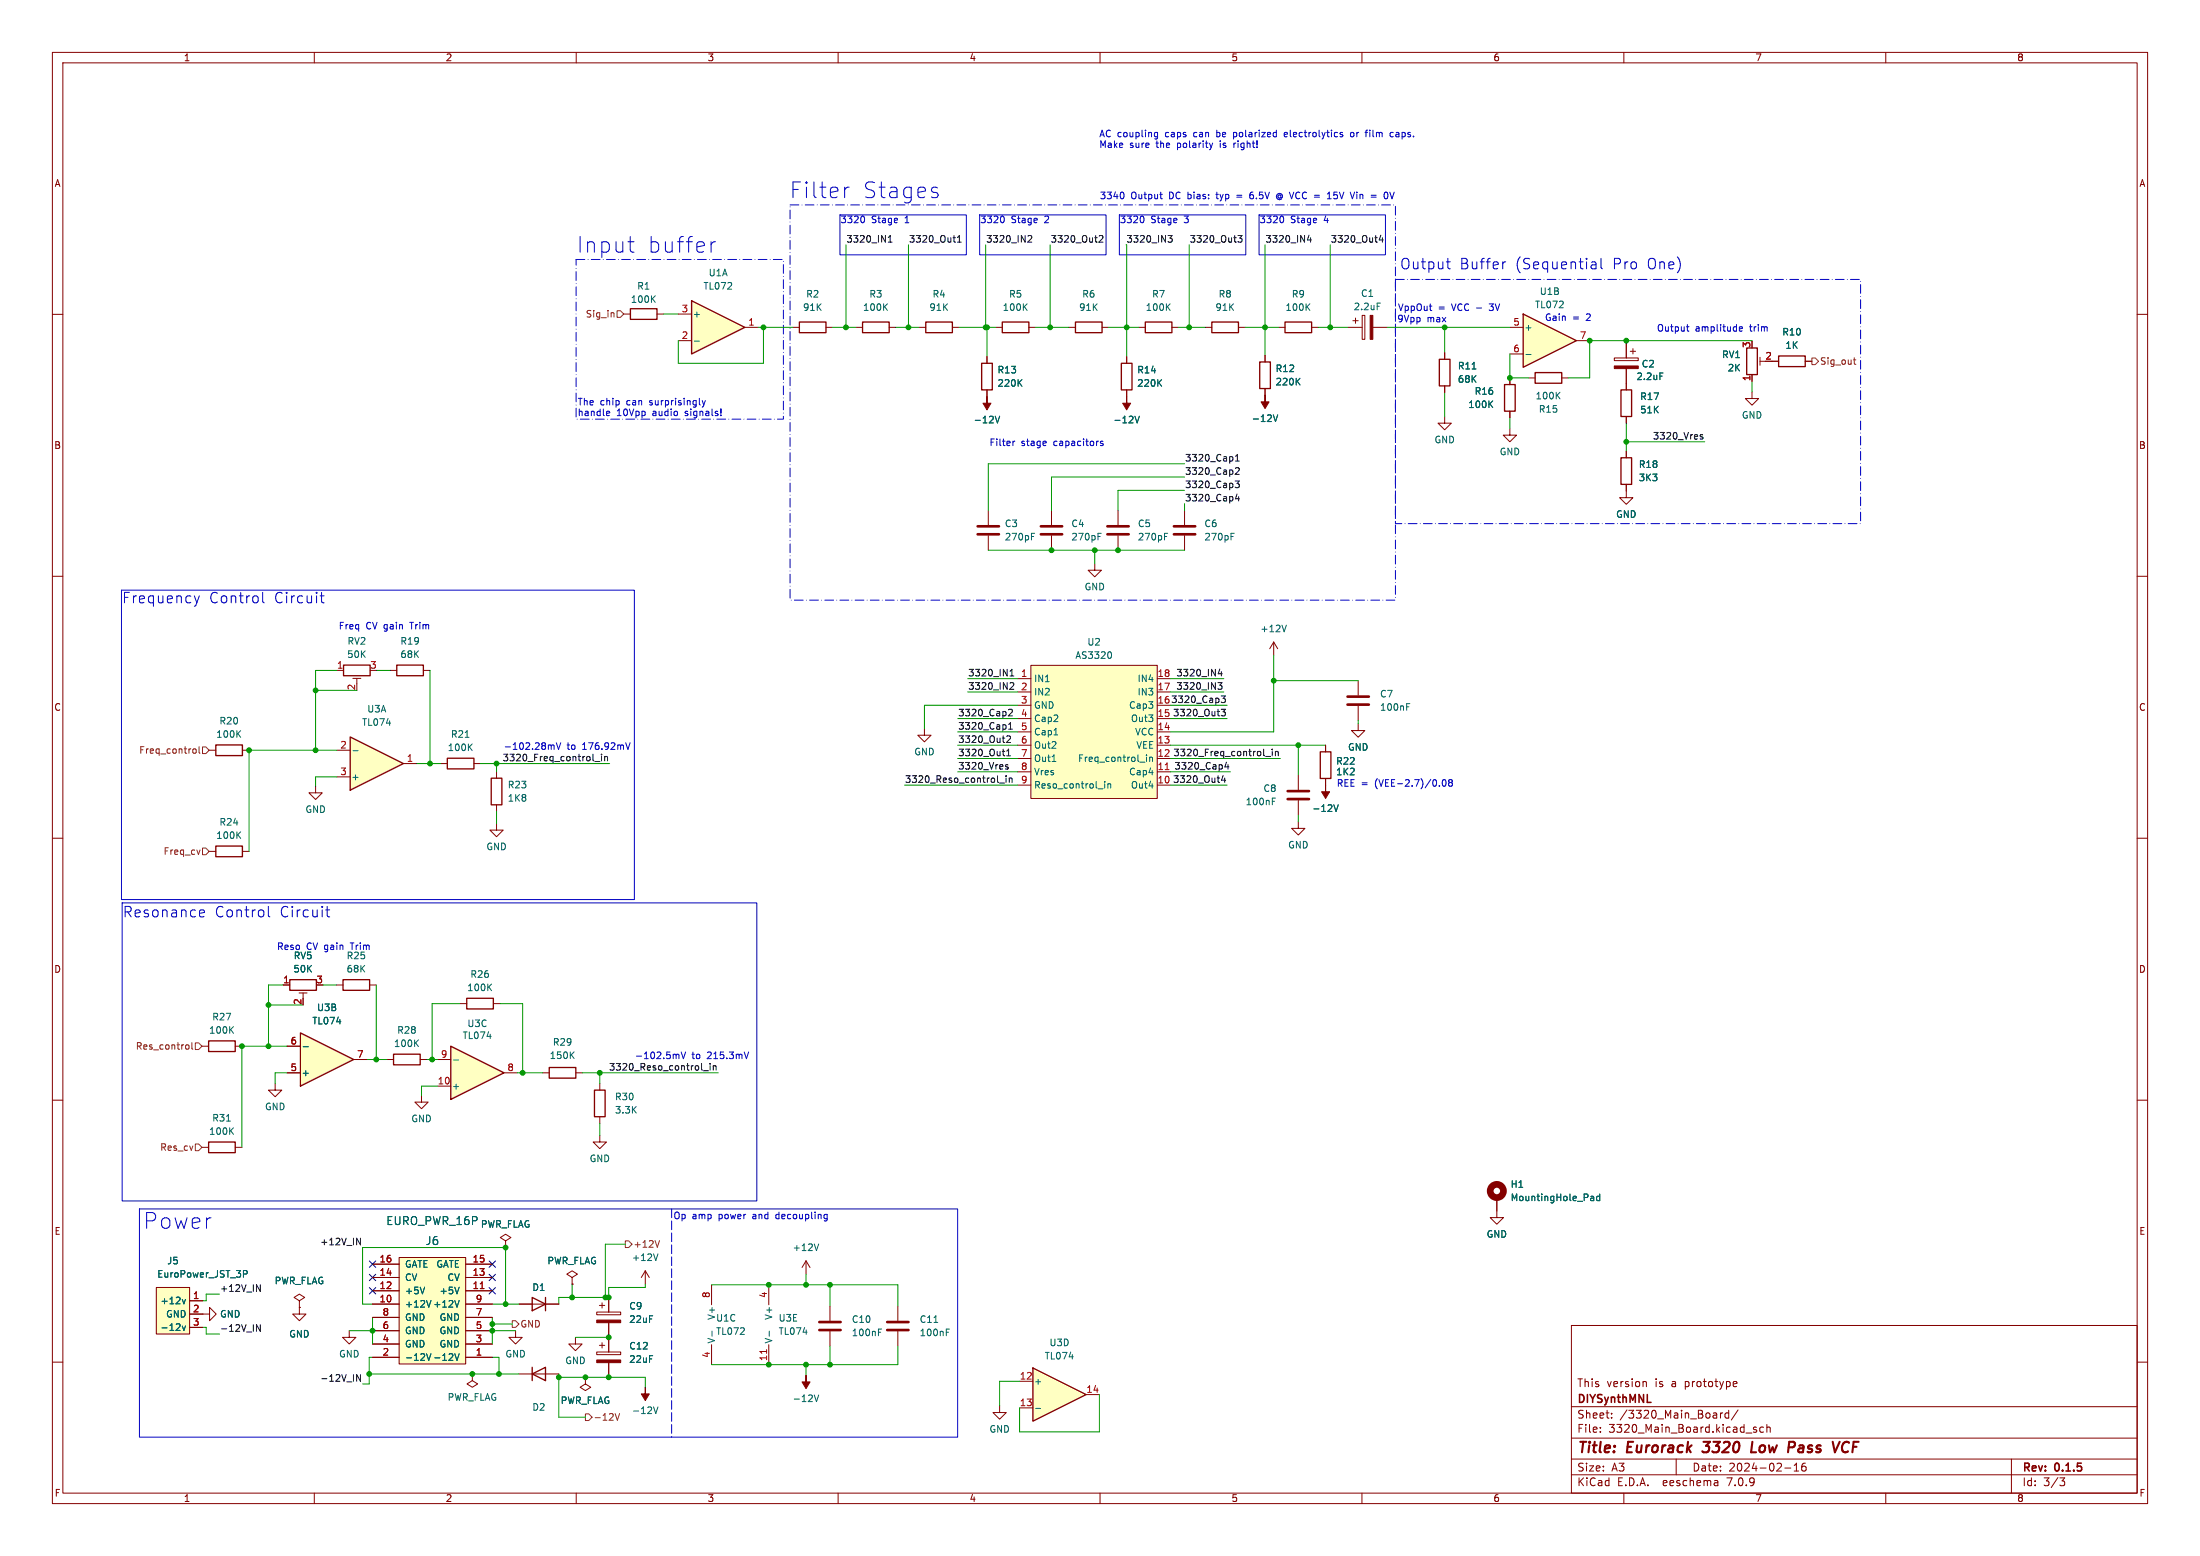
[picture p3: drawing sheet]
<svg xmlns="http://www.w3.org/2000/svg" width="420mm" height="297mm" viewBox="0 0 420 297" stroke-linecap="round" stroke-linejoin="round" font-family="sans-serif">
<g fill="none" stroke="#840000" stroke-width=".19">
<path d="M10 10h400v277h-400zM12 12h396v273h-396zM60 10v2M110 10v2M160 10v2M210 10v2M260 10v2M310 10v2M360 10v2M10 60h2M408 60h2M291.8 72.1h1.3"/>
<path d="M298.1 72.1h1.3M308.2 68.3h4.6v.5h-4.6zM310.5 65.5v2.8M310.5 70.4v2.8M311.2 67.1h1M311.7 66.5v1.1M334.5 71.5v1.3M336 69h1M336 68.2v1.5M338.3 69h1.2M344.6 69h1.3M310.5 92.5v2.5h1.2l-1.2 1.3-1.3-1.3h1.3"/>
<path d="M310.5 86.1v1.3M10 110h2M408 110h2M176.5 139.1v1.2h1.2l-1.2 1.3-1.3-1.3h1.3M194.3 129.5h2.5M194.3 139.7h2.5M194.3 137.2h2.5M194.3 134.6h2.5M194.3 132.1h2.5M196.8 127h24.1v25.4h-24.1zM220.9 129.5h2.6M220.9 139.7h2.6"/>
<path d="M220.9 137.2h2.6M220.9 134.6h2.6M220.9 132.1h2.6M10 160h2M194.3 149.9h2.5M194.3 147.3h2.5M194.3 144.8h2.5M194.3 142.2h2.5M220.9 149.9h2.6M220.9 147.3h2.6M220.9 144.8h2.6M220.9 142.2h2.6"/>
<path d="M247.9 148v2.7M247.9 152.8v2.8M408 160h2M10 210h2M408 210h2M96.5 236.9l1-.7-1-.6-1 .6 1 .7v1.2M96.5 238.1h.1M10 260h2M57.1 248.3l1.1-.7-1.1-.6-1 .6 1 .7v1.3M57.1 249.6h.1M66.7 254v1.3h1.2l-1.2 1.2-1.3-1.2h1.3M71.1 259.1h5.1"/>
<path d="M71.1 248.9h5.1M71.1 246.4h5.1M71.1 243.8h5.1M71.1 241.3h5.1M71.1 256.5h5.1M71.1 254h5.1M71.1 251.5h5.1M76.2 240h12.7v20.3h-12.7zM88.9 259.1h5.1M88.9 248.9h5.1M88.9 246.4h5.1M88.9 243.8h5.1"/>
<path d="M88.9 241.3h5.1M88.9 256.5h5.1M88.9 254h5.1M88.9 251.5h5.1M98.4 254v1.3h1.3l-1.3 1.2-1.2-1.2h1.2M113.9 258.1h4.6v.5h-4.6zM114.4 256.8h1M114.9 256.3v1M116.2 255.3v2.8M146.8 245.2v3.8M146.8 256.7v3.8M153.9 240.7l-.8 1.2"/>
<path d="M153.9 240.7v2.5M153.9 240.7l.7 1.2M300 253h108v32h-108zM408 260h2M90.2 262.3v1.2l1 .7-1 .6-1-.6 1-.7M90.2 262.3h.1M116.2 260.1v2.8M300 278.5h108M300 274.5h108M300 268.5h108M305.5 273.2v.2M305.5 272.5v.1"/>
<path d="M307.7 270.5v.2M307.7 269.8v.1M313.9 263.7l.4 .2v.8M320 278.5v3M328.4 269.7v1M328.9 269.7l-.3 .1-.2 .2M330 269.8l-.4-.1-.3 .3 .1 .6h.6M330 269.2v1.5M331.1 263.7l.4 .1 .1 .2-.7 .2M331.5 264.6l-.4 .1M331.8 269.1l-1.3 1.9M335.3 272.5l-.4-.1-.2 .2 .1 .2 .5 .2v.3h-.6"/>
<path d="M336.7 272.5l-.5-.1-.3 .3 .2 .6h.6M337.3 272.5l.2-.1 .4 .1v.9M337.3 271.9v1.5M342.5 279.7l.4-.4v1.5M344.7 279.3a.59 .59 0 0 0-.8 .6v.6l.2 .2 .4 .1 .2-.2 .1-.5-.1-.2h-.5l-.3 .2M384 278.5v6.5M60 285v2M110 285v2M160 285v2M210 285v2M260 285v2M300 281.5h108"/>
<path d="M310 285v2M327.9 282.7v.9M327.9 283.5l-.1 .1M327.9 282.9l-.1 .1M340.7 280.2h1.2M342.5 280.8h.9M360 285v2M393.2 282.1h1l-.5 .6 .4 .1 .1 .5-.3 .3h-.5"/>
</g>
<path d="M325 277l.2 .2M325.2 275.2h1.2M334.5 275.2l-.2 2h.9M352.9 275.3a1.02 1.02 0 0 0-1.2 .6 1.02 1.02 0 0 0 .5 1.3l.6-.2" fill="none" stroke="#840000" stroke-width=".4"/>
<g fill="none" stroke="#006464" stroke-width=".19">
<path d="M297.3 75.4l.5 .7M297.8 74.9l-.7 .7M316.9 71.2h.6M212 124.5l.2 .4-.2 .7M200.9 145.4h.7M201.2 140.3h.7M210.9 149.2v.1M210.9 149.6v.8M211.5 149.6v.8M211.5 149.7l.2-.1 .3 .1v.7M217.6 145.5h1M218.9 144.1v.1"/>
<path d="M218.9 144.5v.9M219.5 144.5v.9M219.5 144.6l.2-.1 .3 .1v.8M242.9 152.9h.4M242.9 152.3h.6M156.3 237.4l-.4 1.3M81.1 245.7l-.5 1.3M81.4 258.4l.5 1.3 .4-1.3M86.8 258.4l.4 1.3 .5-1.3M87.7 245.7l-.5 1.3M87.7 248.2l-.5 1.3M146.9 254.1v.9"/>
</g>
<path d="M222.4 146.9h.8M91.7 246h.7M146.3 257.6v.7" fill="none" stroke="#a90000" stroke-width=".19"/>
<g fill="#ffffc2" stroke="#ffffc2" stroke-width=".19">
<path d="M76.2 240h12.7v20.3h-12.7z"/>
<path d="M196.8 127h24.1v25.4h-24.1z"/>
</g>
<path d="M245.8 152.5h4.1M245.8 151h4.1" fill="none" stroke="#840000" stroke-width=".51"/>
<g fill="#840000" stroke="#840000" stroke-width=".19">
<path d="M308.2 69.9h4.6v.5h-4.6z"/>
<path d="M113.9 259.6h4.6v.5h-4.6z"/>
</g>
<path d="M293.1 71.1h5v2.1h-5zM333.5 66.4h2v5.1h-2zM339.5 67.9h5.1v2.1h-5.1zM309.4 87.4h2.1v5.1h-2.1z" fill="none" stroke="#840000" stroke-width=".25"/>
<path d="M290.8 59.9l10.1 5.1-10.1 5.1z" fill="#ffffc2"/>
<path d="M290.8 59.9l10.1 5.1-10.1 5.1zM39.8 198.7h5.1v2h-5.1zM55.3 187h5.1v2h-5.1zM65.5 187h5.1v2h-5.1z" fill="none" stroke="#840000" stroke-width=".25"/>
<g fill="none" stroke="#840000" stroke-width=".19">
<path d="M288.2 62.5h2.6M288.2 67.6h2.6M300.9 65h2.6M38.6 199.7h1.2M44.9 199.7h1.3M54.1 188h1.2M57.1 189.5h1.5M57.9 189.5v1.1M64.2 188h1.3M70.6 188h1.2M52.5 206.8v1.3h1.3l-1.3 1.2-1.2-1.2h1.2M29.8 245.7h6.4v8.9h-6.4z"/>
<path d="M36.2 248.3h2.5M36.2 250.8h2.5M36.2 253.4h2.5"/>
</g>
<path d="M291.3 67.7h1M44 196.5l.6 .7M44.6 196l-.8 .7M34.8 248l.3 .9 .3-.9M34.8 253.1l.3 .8 .3-.8M46.5 242.5h.5l.2 .3-.1 .3-.6 .1" fill="none" stroke="#006464" stroke-width=".19"/>
<path d="M29.8 245.7h6.4v8.9h-6.4z" fill="#ffffc2" stroke="#ffffc2" stroke-width=".19"/>
<path d="M57.4 197.2l10.1 5-10.1 5.1z" fill="#ffffc2"/>
<path d="M309.4 74.4h2.1v5.1h-2.1zM57.4 197.2l10.1 5-10.1 5.1z" fill="none" stroke="#840000" stroke-width=".25"/>
<path d="M310.5 73.2v1.2M310.5 79.5v1.3M54.8 199.7h2.6M54.8 204.8h2.6M67.5 202.2h2.6" fill="none" stroke="#840000" stroke-width=".19"/>
<path d="M57.9 199.8h1" fill="none" stroke="#006464" stroke-width=".19"/>
<path d="M86.1 199.7l10.1 5.1-10.1 5.1z" fill="#ffffc2"/>
<g fill="none" stroke="#840000" stroke-width=".25">
<path d="M120.3 58.9h5.1v2.1h-5.1zM214.1 69.3h2v5.1h-2zM218.6 61.5h5.1v2h-5.1zM231.3 61.5h5.1v2h-5.1zM240.5 69.1h2v5.1h-2zM245.3 61.5h5.1v2h-5.1zM274.8 68.6h2v5.1h-2zM287.2 73.4h2.1v5.1h-2.1zM75.7 126.9h5.1v2.1h-5.1zM93.8 148.5h2v5.1h-2zM86.1 199.7l10.1 5.1-10.1 5.1zM89.1 190.6h5.1v2h-5.1z"/>
<path d="M39.8 218h5.1v2h-5.1zM75.1 201.2h5.1v2.1h-5.1zM104.9 203.8h5v2h-5zM113.5 208.1h2v5.1h-2z"/>
</g>
<g fill="none" stroke="#840000" stroke-width=".19">
<path d="M119.1 59.9h1.2M125.4 59.9h1.3M215.1 68.1v1.2M215.1 74.4v1.3M217.4 62.5h1.2M223.7 62.5h1.3M230.1 62.5h1.2M236.4 62.5h1.3M241.5 67.8v1.3M241.5 74.2v1.2M244 62.5h1.3M250.4 62.5h1.3"/>
<path d="M257.3 62.5h2.7M258.3 61.2h1M258.8 60.7v1M260 60.2h.6v4.6h-.6zM262.1 62.5h2.8M275.8 79.5v1.3h1.3l-1.3 1.2-1.3-1.2h1.3M275.8 67.3v1.3M275.8 73.7v1.2M288.2 72.1v1.3M288.2 78.5v1.3M334.5 74.8v1.3h1.2l-1.2 1.2-1.3-1.2h1.3M188.7 97.4v2.8"/>
<path d="M200.7 97.4v2.8M213.4 97.4v2.8M226.1 97.4v2.8M288.2 81.8v1.3h1.3l-1.3 1.2-1.2-1.2h1.2M188.7 102.2v2.8M200.7 102.2v2.8M213.4 102.2v2.8M226.1 102.2v2.8M74.5 128h1.2M80.8 128h1.3M243.2 122.6l-.8 1.2M243.2 122.6v2.5"/>
<path d="M243.2 122.6l.7 1.2M94.8 147.3v1.2M94.8 153.6v1.3M87.8 191.6h1.3M94.2 191.6h1.3M38.6 219h1.2M44.9 219h1.3M73.9 202.2h1.2M80.2 202.2h1.3M80.5 209.1v1.3h1.2l-1.2 1.2-1.3-1.2h1.3M83.5 207.3h2.6M83.5 202.2h2.6"/>
<path d="M96.2 204.8h2.6M103.6 204.8h1.3M109.9 204.8h1.3M114.5 216.7v1.3h1.3l-1.3 1.3-1.3-1.3h1.3M114.5 206.8v1.3M114.5 213.2v1.2M57.1 249.6v1.2h1.3l-1.3 1.3-1.2-1.3h1.2"/>
</g>
<g fill="none" stroke="#006464" stroke-width=".19">
<path d="M124.5 57l.6 .7M125.1 56.5l-.7 .7M222.8 58.5l.6 .8M223.4 58l-.7 .7M249.5 58.5l.6 .8M250.1 58l-.8 .7M262.9 57.9h.6M221.2 73l.6 .7M221.8 72.5l-.8 .7M243.1 79.2l.4 1.3 .4-1.3M247.6 72.8l.6 .7M248.2 72.2l-.7 .7"/>
<path d="M281 70.4h.8M284.4 77.1l.6 .7M285 76.5l-.8 .8M196.9 102.4h.4M196.9 101.8h.6M209.6 102.4h.4M209.6 101.8h.6M222.3 102.4h.4M222.3 101.8h.6M235 102.4h.4M235 101.8h.6M245.6 119.3l-.5 1.3"/>
<path d="M79.3 199l.6 .8M79.9 198.5l-.7 .7M93.3 188.4l.6 .7M93.9 187.8l-.8 .8M43.2 214h.8M44 215.8l.6 .7M44.6 215.3l-.8 .7M86.6 202.3h1M109.1 201.3l.5 .8M109.6 200.8l-.7 .7"/>
</g>
<g fill="#840000" stroke="#840000" stroke-width=".19">
<path d="M261.6 60.2h.5v4.6h-.5z"/>
<path d="M241.5 75.4v1.3h.8l-.8 1.3-.8-1.3h.8z"/>
</g>
<path d="M186.6 102h4.1M186.6 100.5h4.1M198.7 102h4.1M198.7 100.5h4.1M211.4 102h4.1M211.4 100.5h4.1M224.1 102h4.1M224.1 100.5h4.1" fill="none" stroke="#840000" stroke-width=".51"/>
<path d="M132 57.4l10.2 5.1-10.2 5.1z" fill="#ffffc2"/>
<path d="M132 57.4l10.2 5.1-10.2 5.1zM65.6 126.9h5.1v2.1h-5.1zM85.4 144.7h5.1v2.1h-5.1z" fill="none" stroke="#840000" stroke-width=".25"/>
<path d="M129.5 59.9h2.5M129.5 65h2.5M142.2 62.5h2.5M64.3 128h1.3M67.4 129.5h1.5M68.1 129.5v1M84.1 145.7h1.3M90.5 145.7h1.2" fill="none" stroke="#840000" stroke-width=".19"/>
<path d="M132.6 65.1h.9M88.8 140.7h.7M89.6 142.6l.5 .7M90.1 142l-.7 .7" fill="none" stroke="#006464" stroke-width=".19"/>
<path d="M66.9 140.7l10.1 5-10.1 5.1z" fill="#ffffc2"/>
<path d="M41.2 142.2h5.1v2h-5.1zM66.9 140.7l10.1 5-10.1 5.1zM252 143.5h2.1v5.1h-2.1zM41.2 161.5h5.1v2h-5.1zM101.6 247.6l2.5 1.3-2.5 1.3zM104.1 247.6v2.6" fill="none" stroke="#840000" stroke-width=".25"/>
<g fill="none" stroke="#840000" stroke-width=".19">
<path d="M209 107.6v1.2h1.3l-1.3 1.3-1.3-1.3h1.3M259.3 129.9v2.8M259.3 134.7v2.8M39.9 143.2h1.3M46.3 143.2h1.2M60.2 150.1v1.2h1.3l-1.3 1.3-1.2-1.3h1.2M64.3 143.2h2.6M64.3 148.3h2.6M77 145.7h2.6M94.8 157.2v1.2h1.3l-1.3 1.3-1.3-1.3h1.3M253.1 142.2v1.3M253.1 148.6v1.3"/>
<path d="M39.9 162.5h1.3M46.3 162.5h1.2M285.7 228.6v3.8h1.3l-1.3 1.3-1.2-1.3h1.2M99.1 248.9h7.6M109.2 243.8l1-.6-1-.6-1 .6 1 .6v1.3M109.2 245.1h.1M158.4 249.3v2.8M158.4 254.1v2.8M171.4 249.3v2.8M171.4 254.1v2.8"/>
</g>
<g fill="none" stroke="#006464" stroke-width=".19">
<path d="M45.9 139.5l-.7 .7M268.5 134.9h.5M268.5 134.3h.6M45.4 140l.5 .7M45.4 159.3l.5 .7M45.9 158.8l-.7 .7M67.4 143.3h.9M254.6 153.6l.5 1.3 .4-1.3M303.8 228.3l.4 .2v.7M304.2 229.1l-.4 .1M304.2 228.6l-.4 .1M305.4 228.4l-.4-.1-.2 .3 .1 .5h.5"/>
<path d="M305.4 227.9v1.3M167.7 254.3h.4M167.7 253.7h.6M178.3 252.4h.7M180.7 254.3h.4M180.7 253.7h.6"/>
</g>
<circle cx="285.8" cy="227.3" r="1.27" fill="none" stroke="#840000" stroke-width="1.3"/>
<path d="M253.1 149.9v1.2h.7l-.7 1.3-.8-1.3h.8z" fill="#840000" stroke="#840000" stroke-width=".19"/>
<path d="M257.3 134.5h4M257.3 133h4M156.4 253.9h4.1M156.4 252.3h4.1M169.4 253.9h4M169.4 252.3h4" fill="none" stroke="#840000" stroke-width=".51"/>
<path d="M197.2 261.1l10.1 5.1-10.1 5.1z" fill="#ffffc2"/>
<path d="M152.6 61.5h5.1v2h-5.1zM164.7 61.5h5v2h-5zM176.7 61.5h5.1v2h-5.1zM187.4 69.3h2v5.1h-2zM191.3 61.5h5.1v2h-5.1zM205.3 61.5h5.1v2h-5.1zM101.6 262.3l2.5-1.3v2.5zM101.6 261v2.5M197.2 261.1l10.1 5.1-10.1 5.1z" fill="none" stroke="#840000" stroke-width=".25"/>
<g fill="none" stroke="#840000" stroke-width=".19">
<path d="M151.3 62.5h1.3M157.7 62.5h1.3M163.4 62.5h1.3M169.7 62.5h1.3M175.5 62.5h1.2M181.8 62.5h1.3M188.4 68.1v1.2M188.4 74.4v1.3M190.1 62.5h1.2M196.4 62.5h1.3M204 62.5h1.3M210.4 62.5h1.3"/>
<path d="M215.1 68.1v1.2M215.1 74.4v1.3M241.5 67.8v1.3M241.5 74.2v1.2M275.8 67.3v1.3M275.8 73.7v1.2M288.2 72.1v1.3M288.2 78.5v1.3M310.5 65.5v2.8M310.5 70.4v4M310.5 79.5v1.3M334.5 71.5v1.3"/>
<path d="M338.3 69h1.2M344.6 69h1.3M310.5 86.1v1.3M310.5 92.5v1.2M259.3 138.2v1.2h1.3l-1.3 1.3-1.3-1.3h1.3M247.9 156.8v1.3h1.2l-1.2 1.3-1.3-1.3h1.3M253.1 142.2v1.3M253.1 148.6v1.3M54.1 188h1.2M54.8 199.7h2.6M54.8 204.8h2.6M67.5 202.2h2.6"/>
<path d="M96.5 238.1h.1M285.7 228.6v2.5M36.2 250.8h3.8v-1.2l1.3 1.2-1.3 1.3v-1.3M36.2 248.3h2.5M36.2 253.4h2.5M57.1 249.6h.1M71.1 248.9h5.1M71.1 259.1h5.1M71.1 246.4h5.1M71.1 243.8h5.1M71.1 241.3h5.1M71.1 256.5h5.1"/>
<path d="M71.1 254h5.1M71.1 251.5h5.1M88.9 248.9h5.1M88.9 259.1h5.1M88.9 246.4h5.1M88.9 243.8h5.1M88.9 241.3h5.1M88.9 256.5h5.1M88.9 254h5.1M88.9 251.5h5.1M99.1 248.9h2.5M104.1 248.9h2.6"/>
<path d="M109.2 245.1h.1M109.9 255.3v1.2h1.2l-1.2 1.3-1.3-1.3h1.3M113.9 250.4h4.6v.6h-4.6zM114.4 249.2h1M114.9 248.7v1M116.2 247.6v2.8M116.2 252.5v5.6M123.2 242.6l-.8 1.2M123.2 242.6v2.5M123.2 242.6l.8 1.2M135.8 245.2v3.8M135.8 256.7v3.8"/>
<path d="M99.1 262.3h7.6M111.8 262.9v1.3l1 .6-1 .6-1.1-.6 1.1-.6M111.8 262.9h.1M116.2 260.1v2.8M190.8 268.4v1.2h1.3l-1.3 1.3-1.2-1.3h1.2M194.6 263.7h2.6M194.6 268.7h2.6M207.3 266.2h2.6"/>
</g>
<g fill="none" stroke="#006464" stroke-width=".19">
<path d="M168.9 58.5l.5 .8M169.4 58l-.7 .7M195.5 58.5l.6 .8M196.1 58l-.7 .7M190 79.4l.4 1.3 .4-1.3M194.5 73l.6 .7M195.1 72.5l-.7 .7M216.7 79.4l.4 1.3 .4-1.3M221.2 73l.6 .7M221.8 72.5l-.8 .7M243.1 79.2l.4 1.3 .4-1.3M247.6 72.8l.6 .7"/>
<path d="M248.2 72.2l-.7 .7M281 70.4h.8M284.4 77.1l.6 .7M285 76.5l-.8 .8M316.9 71.2h.6M254.6 153.6l.5 1.3 .4-1.3M57.9 199.8h1M125.6 239.3l-.4 1.3M303.8 228.3l.4 .2v.7M304.2 229.1l-.4 .1M304.2 228.6l-.4 .1M305.4 228.4l-.4-.1-.2 .3 .1 .5h.5"/>
<path d="M305.4 227.9v1.3M34.8 248l.3 .9 .3-.9M34.8 253.1l.3 .8 .3-.8M46.5 242.5h.5l.2 .3-.1 .3-.6 .1M81.1 245.7l-.5 1.3M81.4 258.4l.5 1.3 .4-1.3M86.8 258.4l.4 1.3 .5-1.3M87.7 245.7l-.5 1.3M87.7 248.2l-.5 1.3M135.9 254.1v.9M124.8 268.5l.4 1.3 .4-1.3M155.4 266.3l.5 1.2 .4-1.2"/>
<path d="M197.7 268.8h1"/>
</g>
<g fill="#840000" stroke="#840000" stroke-width=".19">
<path d="M153.9 262.5v1.3h.7l-.7 1.2-.8-1.2h.8z"/>
<path d="M188.4 75.7v1.3h.8l-.8 1.2-.7-1.2h.7z"/>
<path d="M215.1 75.7v1.3h.7l-.7 1.2-.8-1.2h.8z"/>
<path d="M123.2 264.8v1.3h.8l-.8 1.2-.8-1.2h.8z"/>
<path d="M113.9 252h4.6v.5h-4.6z"/>
</g>
<g fill="none" stroke="#725600" stroke-width=".19">
<path d="M117 59.7l.2 .2v.6M117.8 59.3h.6l.7 .6-.7 .7h-.6zM345.9 68.3h.6l.7 .7-.7 .6h-.6zM353.8 68.7h.5M354 68.3v1.1l.3 .1M36.9 143.1l.3-.2 .3 .3-.2 .5-.3 .1-.1-.1M38 142.5v1.1l.2 .2M38.7 142.6h.6l.6 .6-.6 .6h-.6zM38.2 162.2l-.3 .9M38.7 161.9h.6l.6 .6-.6 .6h-.6zM35.7 199.4l.3 .1 .1 .2-.1 .5-.3 .1M36.6 199v1.1l.2 .2"/>
<path d="M37.3 199.1h.6l.7 .6-.7 .6h-.6zM37.3 218.4h.6l.7 .6-.7 .6h-.6zM119.4 236.9h.6l.6 .6-.6 .6h-.6zM125.9 236.8l-.4 1.3M97.8 252.1h.6l.7 .6-.7 .7h-.6zM111.8 269.9h.6l.6 .6-.6 .6h-.6zM117.4 269.8l.5 1.3 .4-1.3"/>
</g>
<g fill="none" stroke="#0f0f0f" stroke-width=".19">
<path d="M169.6 46.2h.7M169.6 45.3l.3-.3v1.2M182.8 46.2h.7M182.8 45.3l.3-.3v1.2M196.3 45h.4l.3 .3-.8 .9h.8M209.8 45.1l.5-.1 .3 .3-.8 .9h.8M223 45h.8l-.5 .4 .4 .2 .1 .4-.3 .2h-.3M236.3 45h.8l-.4 .4 .3 .2v.5l-.1 .1-.6-.1M249.9 44.9l-.3 .9h.8M250.2 45.4v.8M263.6 44.9l-.3 .9h.8M263.9 45.4v.8"/>
<path d="M235.8 91.8h.8l-.4 .5 .3 .1v.6l-.2 .1-.5-.1M235.9 89.4l.4-.1 .3 .3-.8 .9h.8M235.9 88h.7M235.9 87.1l.3-.4v1.3M236.2 94.3l-.3 .9h.7M236.5 94.8v.8M325 83h-.3l-.1 .1v.2l.4 .2v.3h-.4M192.5 135.5l.5-.1 .3 .3-.8 .9h.8M192.5 139.2h.8M192.5 138.3l.4-.4v1.3M192.8 128.1l.4-.3v1.2M192.8 129h.7"/>
<path d="M192.9 130.4l.4-.1 .2 .4-.7 .9h.7M232.5 130.3h.8l-.4 .5 .3 .1 .1 .4-.3 .3h-.3M232.9 127.7l-.3 .9h.7M233.1 135.4h.8l-.4 .5 .4 .1v.5l-.2 .1-.6-.1M233.1 132.8h.8l-.4 .5 .4 .1v.6l-.2 .1-.6-.1M233.2 128.2v.8M113.6 145.4h.9M114.8 144v.1M114.8 144.4v.8M115.4 144.5l.2-.1h.3l.1 .8M115.4 144.4v.8M190.8 149.5h1"/>
<path d="M192.1 148.1v.1M192.1 148.5v.8M192.2 140.6l.5-.1 .2 .3-.8 .9h.8M192.2 144.3h.7M192.2 143.4l.3-.4v1.3M192.4 146h-.3l-.2 .1 .1 .2 .4 .1v.3h-.5M192.7 148.5v.8M192.7 148.6l.1-.1 .3 .1 .1 .7M233.5 148l-.3 .9h.8M233.8 148.5v.8M234.1 145.5l-.3 .9h.8M234.4 146v.8"/>
<path d="M241.6 144.4h1M242.9 143v.1M242.9 143.4v.9M243.5 143.4v.9M243.5 143.5l.2-.1 .3 .1v.8M134.3 204.4h1M135.6 203v.1M135.6 203.4v.9M136.2 203.4v.9M136.2 203.5l.1-.1 .3 .1 .1 .8M68.1 236.3l.7 1.3v-1.3M49 245.2l.7 1.3v-1.3"/>
<path d="M49.7 252.9v1.2l-.7-1.2v1.2M68.8 262.4v1.2l-.7-1.2v1.2"/>
</g>
<g fill="none" stroke="#0000c2" stroke-width=".19">
<path d="M162.1 35.7a.77 .77 0 0 0-.9 .6M178.7 36.7l.3 .2 .1 .3-.1 .4-.3 .1M178.7 35.7l.3 .2M214.3 36.7a.8 .8 0 0 1 0 1.2M220.4 25.9l.2 .2h.4M221 25.3v1l-.1 .2M221 25.3h-.4l-.2 .2M221.4 37.1h.5M221.8 37.9h.1M231.5 27.3l-.3 .9M235.5 25.3v1.2M235.5 26.1h.1"/>
<path d="M235.6 27.3v.9M235.6 25.3h-.1M235.8 27.3l-.2 .3M236.1 37.3h1M236.1 37.6h1M238.9 36.7h-.1a.85 .85 0 0 0 0 1.2h.3M239.1 37.2h-.4l-.1 .2M244.5 37.3a.3 .3 0 0 0-.5 0 .3 .3 0 0 0 0 .4 .3 .3 0 0 0 .5 .1M244.5 37a.6 .6 0 0 0-.8 .5 .6 .6 0 0 0 .8 .6M245.6 25.3l-.4 .2v.6h.4M245.8 25.6l-.6 .1M253.4 37.9h.7"/>
<path d="M254.6 37.8l.1 .1M254.7 36.7v.5M255.8 25.5l.6 .4-.2 .2h-.4M256.3 25.3h-.3l-.2 .2M258.4 25.3h-.3l-.3 .2 .1 .5 .2 .1h.3M259 36.7v.1M259 37.1v.8M264.3 36.9l.2-.2 .4 .2M265.3 36.7l.4 1.2 .5-1.2M266 25.3h-.4l-.2 .2 .1 .6h.5M119.9 46.1h1.1M120.5 48l.5 .1"/>
<path d="M135.7 46.1v2M136.6 46.1a.77 .77 0 0 0-.9 .6M160.4 41h24.1v7.6h-24.1zM164.7 41.2a.8 .8 0 0 1 0 1.3M187 41h24.2v7.6h-24.2zM191.4 41.2a.8 .8 0 0 1 0 1.3M213.7 41h24.1v7.6h-24.1zM218.1 41.2a.8 .8 0 0 1 0 1.3M240.4 41h24.1v7.6h-24.1zM244.8 41.2a.8 .8 0 0 1 0 1.3M276.1 50h.8M276.4 51l.1 .2 .4 .1"/>
<path d="M287.4 50l-.3 .1-.2 .3M304 50l.6 .1 .1 1.2M304.7 51.2l-.7 .1M304.7 50.5l-.7 .1M305.6 49.3v1.7l.3 .3M116 78.5l.3 .1 .1 .2-.6 .1M116.3 79.3h-.3M134.1 76.5l.3 .8M134.4 77.3l-.2 .4M134.7 76.5l-.3 .8M137.6 79.2v.1M137.6 78.1v.8"/>
<path d="M321.9 62.4h.5M322.1 61.9v1.1l.3 .2M332 62.8l.6-.1v-.3h-.4l-.2 .1 .1 .7h.5M193.4 84.2v.9M193.7 84.2l-.3 .3M210.5 84.3l-.3-.1-.1 .2v.2l.4 .1v.3h-.4M23.2 112.6h97.9v59.1h-97.9zM37.1 113.7l.5 1.4M37.6 115.1l-.3 .5M38.1 113.7l-.5 1.4M50.1 113.1v1.7l.3 .3M61.1 113.7h.8"/>
<path d="M61.4 113.1v1.7l.1 .2 .4 .1M105.3 142.3h.4l.1 .7M106.2 141.8l.4 1.2 .4-1.2M120.3 141.8l-.4 1.2M274.8 150v.1M275.5 148.9l.1-.1a.68 .68 0 0 1 .5 .6 .68 .68 0 0 1-.5 .7 .85 .85 0 0 1-.1-1.2zM276.8 149.4l-.3-.3 .3-.3h.2l.3 .3-.3 .3M276.8 149.4l-.3 .2v.2l.3 .3h.2l.3-.3v-.2l-.3-.2M276.8 149.4h.2M23.3 172.3h121.2v56.9h-121.2zM38.2 174.9h.7M38.2 173.8l.6-.1 .1 .1 .1 .4-.9 .1"/>
<path d="M51.2 173v1.7l.3 .3M62.2 173.7h.7M62.5 173v1.7l.1 .2 .3 .1M129.3 201.2l.3 .2v.7M130 200.8l.5 1.3 .4-1.3M142.9 200.8l-.4 1.3M26.6 230.8h156.2v43.5h-156.2zM157.5 231.8h.4M157.9 231.8v1l-.1 .2-.3 .1M157.9 232.6h-.4"/>
</g>
<path d="M150.8 39.1h115.6v75.5h-115.6v-75.5M110 49.5h39.6v30.5h-39.6v-30.5M266.4 53.3h88.8v46.6h-88.8v-46.6" fill="none" stroke="#0000c2" stroke-width=".19" stroke-dasharray="1.7 .6 0 .6"/>
<path d="M128.2 230.8v43.5" fill="none" stroke="#0000c2" stroke-width=".19" stroke-dasharray="1.7 .6"/>
<g fill="none" stroke="#009600" stroke-width=".19">
<path d="M126.7 59.9h2.8M161.5 46.7v15.8M173.4 46.7v15.8M188.2 46.7v15.8M200.5 46.7v15.8M215.1 46.7v21.4M227 46.7v15.8M241.5 46.7v21.1M253.9 46.7v15.8M144.7 62.5h6.6M145.7 62.5v6.8h-16.2v-4.3M159 62.5h4.4"/>
<path d="M171 62.5h4.5M183.1 62.5h7M188.4 62.5v5.6M197.7 62.5h6.3M211.7 62.5h5.7M225 62.5h5.1M237.7 62.5h6.3M251.7 62.5h5.6M264.9 62.5h23.3M275.8 62.5v4.8M275.8 74.9v4.6M288.2 67.6v4.5h3.6"/>
<path d="M288.2 79.8v2M310.5 65v.5M334.5 65h-31v7.1h-4.1M334.5 72.8v2M226.1 91.1h-25.4v6.3M226.1 93.6h-12.7v3.8M226.1 88.5h-37.4v8.9M226.1 96.1v1.3M310.5 80.8v5.3M310.5 84.3h15M188.7 105h37.4M209 105v2.6"/>
<path d="M60.2 131.8h7.9M64.3 128h-4.1v15.2M71.9 128h2.6M82.1 128v17.7M182.8 137.2h11.5M182.8 139.7h11.5M184.7 129.5h9.6M184.7 132.1h9.6M194.3 134.6h-17.8v4.5M223.5 134.6h10.8M223.5 137.2h10.8M223.5 129.5h10.1"/>
<path d="M223.5 132.1h10.1M243.2 125.1v14.6h-19.7M243.2 129.9h16.1M259.3 137.5v.7M64.3 143.2h-16.8v19.3M64.3 148.3h-4.1v1.8M79.6 145.7h4.5M91.7 145.7h24.7M94.8 145.7v1.6M94.8 154.9v2.3M172.7 149.9h21.6M182.8 142.2h11.5"/>
<path d="M182.8 147.3h11.5M182.8 144.8h11.5M223.5 149.9h10.8M223.5 142.2h29.6M223.5 147.3h11.4M223.5 144.8h20.9M247.9 142.2v5.8M247.9 155.6v1.2M51.3 191.8h6.6M54.1 188h-2.8v11.7M54.8 199.7h-8.6v19.3M61.7 188h2.5"/>
<path d="M71.8 188v14.2M87.8 191.6h-5.3v10.6M95.5 191.6h4.3v13.2M54.8 204.8h-2.3v2M70.1 202.2h3.8M81.5 202.2h2M83.5 207.3h-3v1.8M98.8 204.8h4.8M111.2 204.8h25.9M114.5 204.8v2M114.5 214.4v2.3M119.4 237.5h-3.8v10.1"/>
<path d="M38.7 253.4h.7v1.2h2.5M41.9 247h-2.5v1.3h-.7M66.7 254h4.4M71.1 248.9h-1.9v-10.8h27.3v10.8M71.1 251.5v5M71.1 259.1h-.6v5.1h-1.3M94 248.9h5.1M94 259.1h1.2v3.2M94 252.7h3.8M94 251.5v5M94 254h4.4M109.2 245.1v2.5"/>
<path d="M109.9 255.3h6.3M123.2 245.1v.6h-7v1.9h-9.5v1.3M135.8 245.2h35.6v4.1M153.9 243.2v2M158.4 245.2v4.1M158.4 256.9v3.6M171.4 256.9v3.6h-35.6M70.5 262.3h28.6M106.7 262.9h16.5v1.9M106.7 262.3v8.2h5.1M153.9 260.5v2M194.6 263.7h-3.8v4.7"/>
<path d="M209.9 266.2v7.1h-15.3v-4.6"/>
</g>
<path d="M70.5 243.2l1.2 1.2M70.5 245.8l1.2 1.2M70.5 240.7l1.2 1.2M71.7 243.2l-1.2 1.2M71.7 245.8l-1.2 1.2M71.7 240.7l-1.2 1.2M93.4 240.7l1.2 1.2M93.4 245.8l1.2 1.2M93.4 243.2l1.2 1.2M94.6 240.7l-1.2 1.2M94.6 245.8l-1.2 1.2M94.6 243.2l-1.2 1.2" fill="none" stroke="#000084" stroke-width=".19"/>
<path d="M91.7 246h.7" fill="none" stroke="#a90000" stroke-width=".19"/>
<g fill="#009600" stroke="#009600" stroke-width=".19">
<circle cx="51.3" cy="191.8" r=".46"/>
<circle cx="71.8" cy="202.2" r=".46"/>
<circle cx="96.5" cy="238.1" r=".46"/>
<circle cx="51.3" cy="199.7" r=".46"/>
<circle cx="46.2" cy="199.7" r=".46"/>
<circle cx="99.8" cy="204.8" r=".46"/>
<circle cx="82.5" cy="202.2" r=".46"/>
<circle cx="94.8" cy="145.7" r=".46"/>
<circle cx="209" cy="105" r=".46"/>
<circle cx="213.4" cy="105" r=".46"/>
<circle cx="200.7" cy="105" r=".46"/>
<circle cx="161.5" cy="62.5" r=".46"/>
<circle cx="82.1" cy="145.7" r=".46"/>
<circle cx="145.7" cy="62.5" r=".46"/>
<circle cx="146.8" cy="260.5" r=".46"/>
<circle cx="153.9" cy="245.2" r=".46"/>
<circle cx="158.4" cy="245.2" r=".46"/>
<circle cx="153.9" cy="260.5" r=".46"/>
<circle cx="158.4" cy="260.5" r=".46"/>
<circle cx="94" cy="254" r=".46"/>
<circle cx="90.2" cy="262.3" r=".46"/>
<circle cx="71.1" cy="254" r=".46"/>
<circle cx="70.5" cy="262.3" r=".46"/>
<circle cx="115.6" cy="247.6" r=".46"/>
<circle cx="94" cy="252.7" r=".46"/>
<circle cx="96.5" cy="248.9" r=".46"/>
<circle cx="95.2" cy="262.3" r=".46"/>
<circle cx="106.7" cy="262.9" r=".46"/>
<circle cx="114.5" cy="204.8" r=".46"/>
<circle cx="60.2" cy="131.8" r=".46"/>
<circle cx="60.2" cy="143.2" r=".46"/>
<circle cx="47.5" cy="143.2" r=".46"/>
<circle cx="116.2" cy="247.6" r=".46"/>
<circle cx="116.2" cy="255.3" r=".46"/>
<circle cx="109.2" cy="247.6" r=".46"/>
<circle cx="111.8" cy="262.9" r=".46"/>
<circle cx="116.2" cy="262.9" r=".46"/>
<circle cx="146.8" cy="245.2" r=".46"/>
<circle cx="188.4" cy="62.5" r=".46"/>
<circle cx="188.2" cy="62.5" r=".46"/>
<circle cx="173.4" cy="62.5" r=".46"/>
<circle cx="200.5" cy="62.5" r=".46"/>
<circle cx="215.1" cy="62.5" r=".46"/>
<circle cx="275.8" cy="62.5" r=".46"/>
<circle cx="288.2" cy="72.1" r=".46"/>
<circle cx="243.2" cy="129.9" r=".46"/>
<circle cx="253.9" cy="62.5" r=".46"/>
<circle cx="310.5" cy="84.3" r=".46"/>
<circle cx="241.5" cy="62.5" r=".46"/>
<circle cx="227" cy="62.5" r=".46"/>
<circle cx="303.5" cy="65" r=".46"/>
<circle cx="310.5" cy="65" r=".46"/>
<circle cx="247.9" cy="142.2" r=".46"/>
</g>
<g font-size="4.2" fill="#0000c2">
<text x="150.6" y="38.1">Filter</text>
<text x="164.4" y="38.1">Stages</text>
<text x="109.9" y="48.5">Input</text>
<text x="123.4" y="48.5">buffer</text>
<text x="27.2" y="234.8">Power</text>
</g>
<g font-size="2.8" fill="#0000c2">
<text x="267.2" y="51.6">Output</text>
<text x="278.5" y="51.6">Buffer</text>
<text x="289.2" y="51.6">(Sequential</text>
<text x="307.8" y="51.6">Pro</text>
<text x="314.4" y="51.6">One)</text>
<text x="23.2" y="115.3">Frequency</text>
<text x="39.8" y="115.3">Control</text>
<text x="52.3" y="115.3">Circuit</text>
<text x="23.3" y="175.3">Resonance</text>
<text x="40.9" y="175.3">Control</text>
<text x="53.3" y="175.3">Circuit</text>
</g>
<g font-size="2.8" fill="#840000">
<text x="301" y="277.9">Title:</text>
<text x="310.6" y="277.9">Eurorack</text>
<text x="326" y="277.9">3320</text>
<text x="336" y="277.9">Low</text>
<text x="343.8" y="277.9">Pass</text>
<text x="353.2" y="277.9">VCF</text>
</g>
<g font-size="2.1" fill="#006464">
<text x="73.7" y="234">EURO_PWR_16P</text>
<text x="81.2" y="237.8">J6</text>
</g>
<g font-size="2.1" fill="#840000">
<text x="301" y="268.2">DIYSynthMNL</text>
<text x="301" y="265">This</text>
<text x="306.7" y="265">version</text>
<text x="316" y="265">is</text>
<text x="319.2" y="265">a</text>
<text x="321.9" y="265">prototype</text>
<text x="301" y="273.7">File:</text>
<text x="301" y="271">Sheet:</text>
<text x="307.1" y="273.7">3320_Main_Board.kicad_sch</text>
<text x="309.2" y="271">/3320_Main_Board/</text>
<text x="301" y="281.1">Size:</text>
<text x="307.6" y="281.1">A3</text>
<text x="323" y="281.1">Date:</text>
<text x="330" y="281.1">2024-02-16</text>
<text x="386" y="281.3">Rev:</text>
<text x="392.4" y="281.3">0.1.5</text>
<text x="301" y="283.9">KiCad</text>
<text x="308.7" y="283.9">E.D.A.</text>
<text x="317.6" y="283.9">eeschema</text>
<text x="330" y="283.9">7.0.9</text>
<text x="386" y="283.9">Id:</text>
<text x="390.1" y="283.9">3/3</text>
</g>
<g font-size="1.8" fill="#840000">
<text x="35" y="11.9">1</text>
<text x="85" y="11.9">2</text>
<text x="135" y="11.9">3</text>
<text x="185" y="11.9">4</text>
<text x="235" y="11.9">5</text>
<text x="285" y="11.9">6</text>
<text x="335" y="11.9">7</text>
<text x="385" y="11.9">8</text>
<text x="10.3" y="35.9">A</text>
<text x="408.3" y="35.9">A</text>
<text x="10.3" y="85.9">B</text>
<text x="408.2" y="85.9">B</text>
<text x="10.3" y="135.9">C</text>
<text x="408.2" y="135.9">C</text>
<text x="10.3" y="185.9">D</text>
<text x="408.2" y="185.9">D</text>
<text x="10.3" y="235.9">E</text>
<text x="408.3" y="235.9">E</text>
<text x="10.3" y="285.9">F</text>
<text x="35" y="286.9">1</text>
<text x="85" y="286.9">2</text>
<text x="135" y="286.9">3</text>
<text x="185" y="286.9">4</text>
<text x="235" y="286.9">5</text>
<text x="285" y="286.9">6</text>
<text x="335" y="286.9">7</text>
<text x="385" y="286.9">8</text>
<text x="408.3" y="285.9">F</text>
</g>
<g font-size="1.8" fill="#0000c2">
<text x="209.8" y="26.3">AC coupling</text>
<text x="209.8" y="28.3">Make</text>
<text x="215.6" y="28.3">sure</text>
<text x="220.9" y="28.3">the</text>
<text x="222.6" y="26.3">caps</text>
<text x="225" y="28.3">polarity</text>
<text x="228.1" y="26.3">can</text>
<text x="232.7" y="26.3">be</text>
<text x="233.4" y="28.3">is</text>
<text x="236.1" y="26.3">polarized</text>
<text x="236.2" y="28.3">right!</text>
<text x="246" y="26.3">electrolytics</text>
<text x="258.9" y="26.3">or</text>
<text x="262" y="26.3">film</text>
<text x="266.9" y="26.3">caps.</text>
<text x="209.9" y="38.1">3340</text>
<text x="215.9" y="38.1">Output</text>
<text x="223.3" y="38.1">DC bias:</text>
<text x="232.7" y="38.1">typ</text>
<text x="239.5" y="38.1">6.5V</text>
<text x="244.7" y="38.1">@ VCC =</text>
<text x="255.1" y="38.1">15V</text>
<text x="259.8" y="38.1">Vin</text>
<text x="263.8" y="38.1">=</text>
<text x="160.4" y="42.7">3320</text>
<text x="166.4" y="42.7">Stage</text>
<text x="172.9" y="42.7">1</text>
<text x="187" y="42.7">3320</text>
<text x="193" y="42.7">Stage</text>
<text x="199.5" y="42.7">2</text>
<text x="213.7" y="42.7">3320</text>
<text x="219.7" y="42.7">Stage</text>
<text x="226.2" y="42.7">3</text>
<text x="240.4" y="42.7">3320</text>
<text x="246.4" y="42.7">Stage</text>
<text x="252.9" y="42.7">4</text>
<text x="266.8" y="59.4">VppOut</text>
<text x="274.5" y="59.4">=</text>
<text x="277.3" y="59.4">VCC -</text>
<text x="284.8" y="59.4">3V</text>
<text x="266.6" y="61.6">9Vpp</text>
<text x="272.4" y="61.6">max</text>
<text x="294.8" y="61.3">Gain</text>
<text x="300.2" y="61.3">=</text>
<text x="302.9" y="61.3">2</text>
<text x="316.2" y="63.4">Output</text>
<text x="323.6" y="63.4">amplitude</text>
<text x="334.2" y="63.4">trim</text>
<text x="110.2" y="77.5">The</text>
<text x="114.6" y="77.5">chip</text>
<text x="119.7" y="77.5">can</text>
<text x="124.3" y="77.5">surprisingly</text>
<text x="110.2" y="79.5">handle</text>
<text x="117.7" y="79.5">10Vpp</text>
<text x="124.7" y="79.5">audio</text>
<text x="131.1" y="79.5">signals!</text>
<text x="188.8" y="85.2">Filter</text>
<text x="194.9" y="85.2">stage</text>
<text x="201.2" y="85.2">capacitors</text>
<text x="64.6" y="120.2">Freq</text>
<text x="69.8" y="120.2">CV gain</text>
<text x="78.6" y="120.2">Trim</text>
<text x="96.1" y="143.2">-102.28mV</text>
<text x="108.2" y="143.2">to</text>
<text x="111.3" y="143.2">176.92mV</text>
<text x="255.1" y="150.2">REE =</text>
<text x="262.6" y="150.2">(VEE-2.7)/0.08</text>
<text x="52.8" y="181.4">Reso</text>
<text x="58.5" y="181.4">CV gain</text>
<text x="67.2" y="181.4">Trim</text>
<text x="121.1" y="202.2">-102.5mV</text>
<text x="132.1" y="202.2">to</text>
<text x="135.1" y="202.2">215.3mV</text>
<text x="128.5" y="232.8">Op</text>
<text x="132.1" y="232.8">amp</text>
<text x="137.3" y="232.8">power</text>
<text x="144" y="232.8">and</text>
<text x="148.6" y="232.8">decoupling</text>
</g>
<g font-size="1.8" fill="#0f0f0f">
<text x="161.5" y="46.4">3320_IN1</text>
<text x="173.4" y="46.4">3320_Out1</text>
<text x="188.2" y="46.4">3320_IN2</text>
<text x="200.5" y="46.4">3320_Out2</text>
<text x="227" y="46.4">3320_Out3</text>
<text x="241.5" y="46.4">3320_IN4</text>
<text x="253.9" y="46.4">3320_Out4</text>
<text x="315.5" y="84">3320_Vres</text>
<text x="226.1" y="88.2">3320_Cap1</text>
<text x="226.1" y="95.8">3320_Cap4</text>
<text x="226.1" y="90.7">3320_Cap2</text>
<text x="226.1" y="93.2">3320_Cap3</text>
<text x="184.7" y="131.7">3320_IN2</text>
<text x="184.7" y="129.2">3320_IN1</text>
<text x="224.5" y="131.7">3320_IN3</text>
<text x="224.5" y="129.2">3320_IN4</text>
<text x="182.8" y="136.8">3320_Cap2</text>
<text x="223.5" y="134.3">3320_Cap3</text>
<text x="223.8" y="136.8">3320_Out3</text>
<text x="182.8" y="139.4">3320_Cap1</text>
<text x="182.8" y="141.9">3320_Out2</text>
<text x="95.9" y="145.4">3320_Freq_control_in</text>
<text x="172.7" y="149.5">3320_Reso_control_in</text>
<text x="182.8" y="144.4">3320_Out1</text>
<text x="182.8" y="147">3320_Vres</text>
<text x="223.8" y="149.5">3320_Out4</text>
<text x="223.9" y="144.4">3320_Freq_control_in</text>
<text x="224.1" y="147">3320_Cap4</text>
<text x="116.2" y="204.4">3320_Reso_control_in</text>
<text x="61" y="237.8">+12V_IN</text>
<text x="41.9" y="246.7">+12V_IN</text>
<text x="41.9" y="254.3">-12V_IN</text>
<text x="61" y="263.8">-12V_IN</text>
</g>
<text font-size="1.8" fill="#009600" x="215" y="46.4">3320_IN3</text>
<g font-size="1.8" fill="#006464">
<text x="135.2" y="52.9">U1A</text>
<text x="120.3" y="58">100K</text>
<text x="121.5" y="55.5">R1</text>
<text x="134.2" y="55.5">TL072</text>
<text x="153.2" y="59.5">91K</text>
<text x="153.8" y="57">R2</text>
<text x="164.7" y="59.5">100K</text>
<text x="165.9" y="57">R3</text>
<text x="177.3" y="59.5">91K</text>
<text x="177.9" y="57">R4</text>
<text x="191.3" y="59.5">100K</text>
<text x="192.5" y="57">R5</text>
<text x="205.9" y="59.5">91K</text>
<text x="206.5" y="57">R6</text>
<text x="218.6" y="59.5">100K</text>
<text x="219.8" y="57">R7</text>
<text x="231.9" y="59.5">91K</text>
<text x="232.5" y="57">R8</text>
<text x="245.3" y="59.5">100K</text>
<text x="246.5" y="57">R9</text>
<text x="258.3" y="59.4">2.2uF</text>
<text x="259.7" y="56.9">C1</text>
<text x="292.9" y="59">TL072</text>
<text x="293.9" y="56.5">U1B</text>
<text x="132.2" y="60.8">+</text>
<text x="290.9" y="63.3">+</text>
<text x="340.1" y="64.2">R10</text>
<text x="190.3" y="71.5">R13</text>
<text x="217" y="71.5">R14</text>
<text x="243.4" y="71.2">R12</text>
<text x="278.2" y="70.7">R11</text>
<text x="313.3" y="70.3">C2</text>
<text x="328.7" y="68.6">RV1</text>
<text x="329.7" y="71.1">2K</text>
<text x="340.7" y="66.8">1K</text>
<text x="190.3" y="74">220K</text>
<text x="217" y="74">220K</text>
<text x="243.4" y="73.8">220K</text>
<text x="278.2" y="73.3">68K</text>
<text x="281.4" y="75.5">R16</text>
<text x="293.1" y="76.4">100K</text>
<text x="312.3" y="72.7">2.2uF</text>
<text x="313" y="76.6">R17</text>
<text x="185.8" y="81">-12V</text>
<text x="212.4" y="81">-12V</text>
<text x="238.9" y="80.7">-12V</text>
<text x="280.2" y="78.1">100K</text>
<text x="293.7" y="79">R15</text>
<text x="313" y="79.1">51K</text>
<text x="332.4" y="80.1">GND</text>
<text x="273.8" y="84.8">GND</text>
<text x="286.2" y="87.1">GND</text>
<text x="312.8" y="89.5">R18</text>
<text x="312.8" y="92">3K3</text>
<text x="191.7" y="100.8">C3</text>
<text x="204.4" y="100.8">C4</text>
<text x="217.1" y="100.8">C5</text>
<text x="229.8" y="100.8">C6</text>
<text x="308.4" y="99">GND</text>
<text x="191.7" y="103.4">270pF</text>
<text x="204.4" y="103.4">270pF</text>
<text x="217.1" y="103.4">270pF</text>
<text x="229.8" y="103.4">270pF</text>
<text x="207" y="112.9">GND</text>
<text x="66.2" y="125.8">50K</text>
<text x="66.2" y="123.2">RV2</text>
<text x="76.3" y="123.2">R19</text>
<text x="76.3" y="125.8">68K</text>
<text x="205.2" y="126">AS3320</text>
<text x="207.5" y="123.4">U2</text>
<text x="240.5" y="120.9">+12V</text>
<text x="197.3" y="130.4">IN1</text>
<text x="217.1" y="130.4">IN4</text>
<text x="70" y="136.2">U3A</text>
<text x="197.3" y="132.9">IN2</text>
<text x="197.3" y="135.5">GND</text>
<text x="215.4" y="135.5">Cap3</text>
<text x="217.1" y="132.9">IN3</text>
<text x="263.4" y="133.3">C7</text>
<text x="263.4" y="135.9">100nF</text>
<text x="41.2" y="141">100K</text>
<text x="41.8" y="138.5">R20</text>
<text x="69" y="138.7">TL074</text>
<text x="85.4" y="143.6">100K</text>
<text x="86" y="141">R21</text>
<text x="197.3" y="138">Cap2</text>
<text x="197.3" y="140.6">Cap1</text>
<text x="197.3" y="143.1">Out2</text>
<text x="215.8" y="138">Out3</text>
<text x="216.6" y="140.6">VCC</text>
<text x="216.8" y="143.1">VEE</text>
<text x="257.2" y="143.5">GND</text>
<text x="67" y="149.1">+</text>
<text x="174.4" y="144.4">GND</text>
<text x="197.3" y="145.6">Out1</text>
<text x="197.3" y="148.2">Vres</text>
<text x="205.7" y="145.6">Freq_control_in</text>
<text x="215.4" y="148.2">Cap4</text>
<text x="255" y="146.2">R22</text>
<text x="255" y="148.2">1K2</text>
<text x="58.2" y="155.4">GND</text>
<text x="96.8" y="150.7">R23</text>
<text x="96.8" y="153.2">1K8</text>
<text x="197.3" y="150.7">Reso_control_in</text>
<text x="215.8" y="150.7">Out4</text>
<text x="237.7" y="153.9">100nF</text>
<text x="241.1" y="151.4">C8</text>
<text x="250.4" y="155.2">-12V</text>
<text x="41.2" y="160.3">100K</text>
<text x="41.8" y="157.8">R24</text>
<text x="92.8" y="162.5">GND</text>
<text x="245.8" y="162.2">GND</text>
<text x="55.9" y="185.8">50K</text>
<text x="56" y="183.3">RV5</text>
<text x="66.1" y="183.3">R25</text>
<text x="66.1" y="185.8">68K</text>
<text x="89.1" y="189.4">100K</text>
<text x="89.7" y="186.8">R26</text>
<text x="39.8" y="197.5">100K</text>
<text x="40.4" y="195">R27</text>
<text x="59.5" y="195.7">TL074</text>
<text x="60.4" y="193.2">U3B</text>
<text x="75.7" y="197.5">R28</text>
<text x="89.1" y="196.2">U3C</text>
<text x="75.1" y="200.1">100K</text>
<text x="88.2" y="198.5">TL074</text>
<text x="104.8" y="202.3">150K</text>
<text x="105.4" y="199.8">R29</text>
<text x="57.5" y="205.6">+</text>
<text x="86.2" y="208.2">+</text>
<text x="40.4" y="214.3">R31</text>
<text x="50.5" y="212.1">GND</text>
<text x="78.4" y="214.4">GND</text>
<text x="117.3" y="210.2">R30</text>
<text x="117.3" y="212.8">3.3K</text>
<text x="39.8" y="216.8">100K</text>
<text x="112.5" y="222">GND</text>
<text x="288.3" y="226.9">H1</text>
<text x="288.3" y="229.5">MountingHole_Pad</text>
<text x="91.7" y="234.5">PWR_FLAG</text>
<text x="151.2" y="239">+12V</text>
<text x="283.7" y="236.4">GND</text>
<text x="29.9" y="244.1">EuroPower_JST_3P</text>
<text x="31.8" y="241.5">J5</text>
<text x="52.3" y="245.3">PWR_FLAG</text>
<text x="77.2" y="244.7">CV</text>
<text x="77.2" y="242.2">GATE GATE</text>
<text x="85.3" y="244.7">CV</text>
<text x="104.4" y="241.5">PWR_FLAG</text>
<text x="120.5" y="240.9">+12V</text>
<text x="30.5" y="249.1">+12v</text>
<text x="31.6" y="251.7">GND</text>
<text x="41.9" y="251.7">GND</text>
<text x="77.2" y="249.8">+12V +12V</text>
<text x="77.2" y="247.2">+5V</text>
<text x="83.8" y="247.2">+5V</text>
<text x="101.5" y="246.6">D1</text>
<text x="120" y="250.2">C9</text>
<text x="30.5" y="254.2">-12v</text>
<text x="55.1" y="255.5">GND</text>
<text x="77.2" y="257.4">GND</text>
<text x="77.2" y="254.9">GND</text>
<text x="77.2" y="252.3">GND</text>
<text x="83.8" y="257.4">GND</text>
<text x="83.8" y="254.9">GND</text>
<text x="83.8" y="252.3">GND</text>
<text x="120" y="257.8">C12</text>
<text x="120" y="252.7">22uF</text>
<text x="136.6" y="252.5">U1C</text>
<text x="136.6" y="255">TL072</text>
<text x="136.7" y="256.5" transform="rotate(-90 136.7 256.5)">V-</text>
<text x="136.7" y="252" transform="rotate(-90 136.7 252)">V+</text>
<text x="147.6" y="256.5" transform="rotate(-90 147.6 256.5)">V-</text>
<text x="147.6" y="252" transform="rotate(-90 147.6 252)">V+</text>
<text x="148.5" y="252.5">U3E</text>
<text x="148.5" y="255">TL074</text>
<text x="162.5" y="255.2">100nF</text>
<text x="162.5" y="252.7">C10</text>
<text x="175.5" y="255.2">100nF</text>
<text x="175.5" y="252.7">C11</text>
<text x="200.3" y="257.1">U3D</text>
<text x="64.6" y="259.3">GND</text>
<text x="77.2" y="259.9">-12V</text>
<text x="82.6" y="259.9">-12V</text>
<text x="96.4" y="259.3">GND</text>
<text x="107.8" y="260.6">GND</text>
<text x="120" y="260.3">22uF</text>
<text x="199.3" y="259.7">TL074</text>
<text x="85.4" y="267.6">PWR_FLAG</text>
<text x="101.5" y="269.5">D2</text>
<text x="106.9" y="268.2">PWR_FLAG</text>
<text x="151.2" y="267.8">-12V</text>
<text x="197.3" y="264.5">+</text>
<text x="120.5" y="270.1">-12V</text>
<text x="188.8" y="273.7">GND</text>
</g>
<g font-size="1.8" fill="#a90000">
<text x="130.1" y="59.7">3</text>
<text x="130.1" y="64.8">2</text>
<text x="142.8" y="62.2">1</text>
<text x="288.8" y="62.2">5</text>
<text x="301.5" y="64.8">7</text>
<text x="288.8" y="67.3">6</text>
<text x="334.2" y="66.5" transform="rotate(-90 334.2 66.5)">3</text>
<text x="336.9" y="68.7">2</text>
<text x="334.2" y="72.8" transform="rotate(-90 334.2 72.8)">1</text>
<text x="64.2" y="127.7">1</text>
<text x="67.9" y="131.8" transform="rotate(-90 67.9 131.8)">2</text>
<text x="70.6" y="127.7">3</text>
<text x="194.8" y="129.3">1</text>
<text x="194.8" y="131.8">2</text>
<text x="220.9" y="131.8">17</text>
<text x="220.9" y="129.3">18</text>
<text x="194.8" y="134.4">3</text>
<text x="194.8" y="136.9">4</text>
<text x="220.9" y="136.9">15</text>
<text x="220.9" y="134.4">16</text>
<text x="64.9" y="143">2</text>
<text x="194.8" y="139.4">5</text>
<text x="194.8" y="142">6</text>
<text x="220.9" y="142">13</text>
<text x="220.9" y="139.4">14</text>
<text x="64.9" y="148">3</text>
<text x="77.6" y="145.5">1</text>
<text x="194.8" y="144.5">7</text>
<text x="194.8" y="147.1">8</text>
<text x="194.8" y="149.6">9</text>
<text x="220.9" y="149.6">10</text>
<text x="220.9" y="147.1">11</text>
<text x="220.9" y="144.5">12</text>
<text x="54" y="187.8">1</text>
<text x="57.6" y="191.9" transform="rotate(-90 57.6 191.9)">2</text>
<text x="60.3" y="187.8">3</text>
<text x="55.4" y="199.4">6</text>
<text x="68.1" y="202">7</text>
<text x="84.1" y="202">9</text>
<text x="55.4" y="204.5">5</text>
<text x="83.5" y="207.1">10</text>
<text x="96.8" y="204.5">8</text>
<text x="72.3" y="243.6">14</text>
<text x="72.3" y="241">16</text>
<text x="90.1" y="243.6">13</text>
<text x="90.1" y="241">15</text>
<text x="36.8" y="248">1</text>
<text x="36.8" y="250.6">2</text>
<text x="72.3" y="248.7">10</text>
<text x="72.3" y="246.1">12</text>
<text x="73" y="251.2">8</text>
<text x="90.1" y="246.1">11</text>
<text x="90.7" y="251.2">7</text>
<text x="90.7" y="248.7">9</text>
<text x="135.6" y="247.8" transform="rotate(-90 135.6 247.8)">8</text>
<text x="146.5" y="247.8" transform="rotate(-90 146.5 247.8)">4</text>
<text x="36.8" y="253.1">3</text>
<text x="73" y="256.3">4</text>
<text x="73" y="253.7">6</text>
<text x="90.7" y="256.3">3</text>
<text x="90.7" y="253.7">5</text>
<text x="73" y="258.8">2</text>
<text x="90.7" y="258.8">1</text>
<text x="135.6" y="259.3" transform="rotate(-90 135.6 259.3)">4</text>
<text x="146.5" y="259.9" transform="rotate(-90 146.5 259.9)">11</text>
<text x="194.6" y="263.4">12</text>
<text x="194.6" y="268.5">13</text>
<text x="207.3" y="265.9">14</text>
</g>
<g font-size="1.8" fill="#725600">
<text x="111.7" y="60.8">Sig_in</text>
<text x="347.4" y="69.8">Sig_out</text>
<text x="26.5" y="144.1">Freq_control</text>
<text x="31.1" y="163.4">Freq_cv</text>
<text x="25.8" y="200.6">Res_control</text>
<text x="30.5" y="219.9">Res_cv</text>
<text x="120.8" y="238.4">+12V</text>
<text x="99.3" y="253.6">GND</text>
<text x="113.2" y="271.4">-12V</text>
</g>
</svg>
